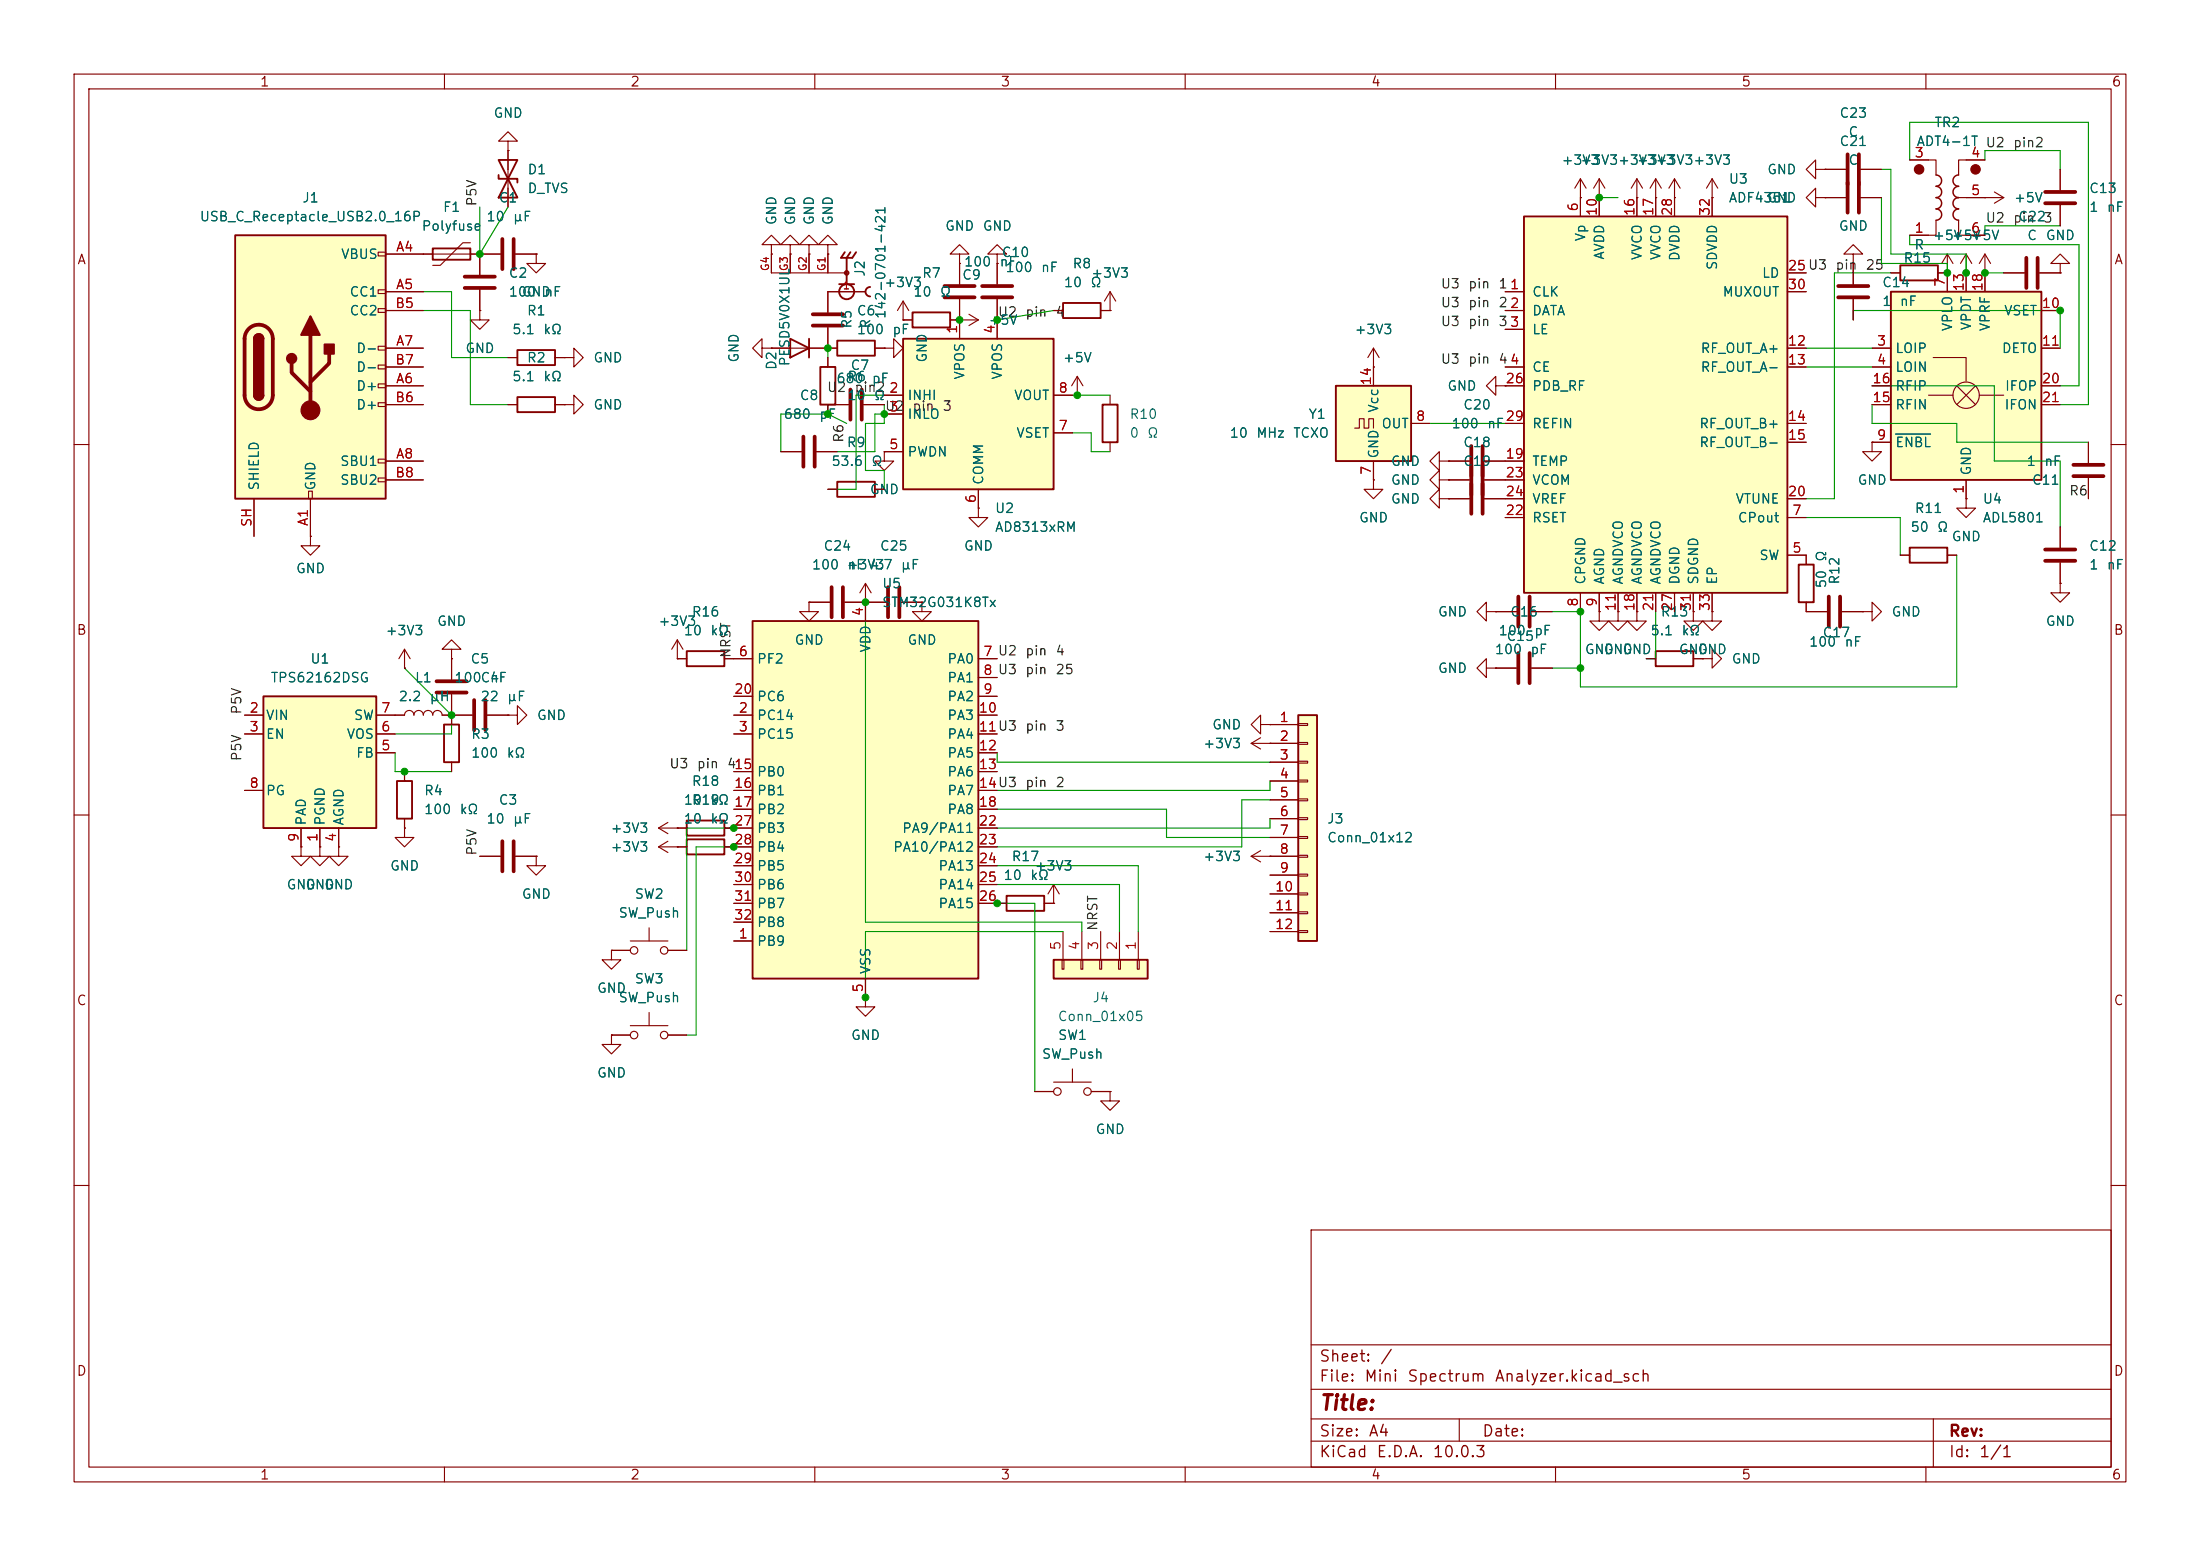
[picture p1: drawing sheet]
<svg xmlns="http://www.w3.org/2000/svg" width="297mm" height="210mm" viewBox="0 0 297 210" stroke-linecap="round" stroke-linejoin="round" font-family="sans-serif">
<g fill="none" stroke="#840000" stroke-width=".15">
<path d="M10 10h277v190h-277zM12 12h273v186h-273zM60 10v2M110 10v2M160 10v2M210 10v2M260 10v2M129.5 35.6v2.8M246.4 26.7h2.8M251.2 26.7h2.8M111.8 54.6h2.8M116.6 54.6h2.8"/>
<path d="M121.9 43.2h.1M121.9 40.6l-.7 1.3M121.9 40.6l.8 1.3M121.9 40.6v2.6M129.5 40.4v2.8M10 60h2M285 60h2M61 88.9v2.8M61 93.7v4.1M61 96.5h2.8M65.8 96.5h2.8M68.6 96.5h1.2v-1.2l1.3 1.2-1.3 1.3v-1.3"/>
<path d="M68.6 96.5h.1M91.4 88.9h.1M91.4 86.4l-.7 1.2M91.4 86.4l.8 1.2M91.4 86.4v2.5M10 110h2M54.6 111.8v1.2h1.3l-1.3 1.3-1.3-1.3h1.3M54.6 111.8h.1M54.6 104.1v1.3M54.6 110.5v1.3M61 102.9v1.2M64.8 115.6h2.8"/>
<path d="M69.6 115.6h2.8M72.4 115.6v1.2h1.3l-1.3 1.3-1.3-1.3h1.3M72.4 115.6h.1M88.9 114.3l1.3 .8M88.9 114.3h2.5M88.9 111.8l1.3 .7M88.9 111.8h3.8M90.2 113.5l-1.3 .8M90.2 111l-1.3 .8M91.4 114.3h.1M91.4 111.8h.1M97.8 111.8h1.3"/>
<path d="M285 110h2M82.5 128.3v1.2h1.3l-1.3 1.3-1.2-1.3h1.2M82.5 128.3h.1M82.5 139.7v1.3h1.3l-1.3 1.2-1.2-1.2h1.2M82.5 139.7h.1M82.5 128.3h2.6M82.5 139.7h2.6M85.1 127h5.1M85.1 138.4h5.1M87.6 125.2v1.8M87.6 136.7v1.7M90.2 128.3h2.5"/>
<path d="M90.2 139.7h2.5M10 160h2M177 166h108v32h-108zM285 160h2M60 198v2M110 198v2M160 198v2M177 194.5h108M177 191.5h108M177 187.5h108M177 181.5h108M197 191.5v3"/>
<path d="M210 198v2M260 198v2M261 191.5v6.5"/>
<circle cx="85.6" cy="139.7" r=".51"/>
<circle cx="85.6" cy="128.3" r=".51"/>
<circle cx="89.7" cy="139.7" r=".51"/>
<circle cx="89.7" cy="128.3" r=".51"/>
</g>
<path d="M127.5 38.6h4.1M249.4 24.6v4.1M251 24.6v4.1M114.8 52.6v4M116.3 52.6v4M127.5 40.1h4.1M58.9 91.9h4.1M58.9 93.5h4.1M64 94.5v4.1M65.5 94.5v4.1M67.8 113.5v4.1M69.3 113.5v4.1" fill="none" stroke="#840000" stroke-width=".51"/>
<path d="M59.9 97.8h2.1v5.1h-2.1zM53.6 105.4h2v5.1h-2zM92.7 110.7h5.1v2.1h-5.1z" fill="none" stroke="#840000" stroke-width=".25"/>
<path d="M101.6 83.8h30.5v48.3h-30.5z" fill="#ffffc2"/>
<path d="M101.6 83.8h30.5v48.3h-30.5z" fill="none" stroke="#840000" stroke-width=".25"/>
<g fill="none" stroke="#840000" stroke-width=".15">
<path d="M134.6 34.3h1.3l-1.3-1.3-1.3 1.3h1.3v1.3M134.6 35.6h.1M41.9 72.4v1.3h1.3l-1.3 1.2-1.3-1.2h1.3M41.9 72.4h.1M99.1 96.5h2.5M99.1 99.1h2.5M99.1 88.9h2.5M99.1 94h2.5M116.8 81.3v2.5M132.1 96.5h2.5M132.1 99.1h2.5M132.1 88.9h2.5"/>
<path d="M132.1 91.4h2.5M132.1 94h2.5M40.6 114.3v1.3h1.3l-1.3 1.2-1.2-1.2h1.2M40.6 114.3h.1M43.2 114.3v1.3h1.2l-1.2 1.2-1.3-1.2h1.3M43.2 114.3h.1M45.7 114.3v1.3h1.3l-1.3 1.2-1.3-1.2h1.3M45.7 114.3h.1M99.1 104.1h2.5M99.1 106.7h2.5M99.1 109.2h2.5M99.1 111.8h2.5"/>
<path d="M99.1 114.3h2.5M99.1 116.8h2.5M99.1 119.4h2.5M132.1 101.6h2.5M132.1 104.1h2.5M132.1 106.7h2.5M132.1 109.2h2.5M132.1 111.8h2.5M132.1 114.3h2.5M132.1 116.8h2.5M132.1 119.4h2.5M99.1 127h2.5"/>
<path d="M99.1 121.9h2.5M99.1 124.5h2.5M116.8 132.1v2.5M132.1 121.9h2.5"/>
</g>
<path d="M35.6 94h15.2v17.8h-15.2z" fill="#ffffc2"/>
<path d="M58.4 33.5h5.1v1.6h-5.1zM35.6 94h15.2v17.8h-15.2z" fill="none" stroke="#840000" stroke-width=".25"/>
<g fill="none" stroke="#840000" stroke-width=".15">
<path d="M57.1 34.3h7.7M63.5 32.8h-1l-3.1 3h-1M129.5 43.2h.1M129.5 43.2h2.6M130.8 42.4l1.3 .8M132.1 43.2l-1.3 .7M116.8 78.7l-.7 1.3M116.8 78.7l.8 1.3M116.8 78.7v2.6M33 96.5h2.6M33 99.1h2.6M50.8 96.5h3.8a.64 .64 0 0 1 .6-.6 .64 .64 0 0 1 .7 .6 .64 .64 0 0 1 .6-.6 .64 .64 0 0 1 .6 .6 .64 .64 0 0 1 .7-.6 .64 .64 0 0 1 .6 .6 .64 .64 0 0 1 .7-.6 .64 .64 0 0 1 .6 .6h1.3"/>
<path d="M50.8 99.1h2.5M54.6 90.2h.1M54.6 87.6l-.8 1.3M54.6 87.6l.8 1.3M54.6 87.6v2.6M61 87.6h1.2l-1.2-1.2-1.3 1.2h1.3v1.3M61 88.9h.1M116.8 81.3h.1M33 106.7h2.6M40.6 111.8v2.5M43.2 111.8v2.5M45.7 111.8v2.5"/>
<path d="M50.8 101.6h2.5"/>
</g>
<path d="M31.7 31.8h20.4v35.5h-20.4z" fill="#ffffc2"/>
<g fill="none" stroke="#840000" stroke-width=".15">
<path d="M51.1 34h1v.5h-1zM51.1 39.1h1v.5h-1zM52.1 34.3h5M52.1 39.4h5M64.8 34.3v2.8M64.8 39.1v2.8M104.1 34.3v2.5h10.2M106.7 33h1.2l-1.2-1.2-1.3 1.2h1.3v1.3M106.7 34.3h.1M106.7 34.3v2.5M109.2 33h1.3l-1.3-1.2-1.3 1.2h1.3v1.3M109.2 34.3h.1"/>
<path d="M109.2 34.3v2.5M111.8 33h1.2l-1.2-1.2-1.3 1.2h1.3v1.3M111.8 34.3h.1M111.8 34.3v2.5M116.8 39.4h-5v2.8M51.1 41.7h1v.5h-1zM51.1 46.7h1v.5h-1zM51.1 49.3h1v.5h-1zM51.1 51.8h1v.5h-1zM51.1 54.4h1v.5h-1zM52.1 52.1h5M52.1 47h5"/>
<path d="M52.1 41.9h5M52.1 54.6h5M52.1 49.5h5M104.1 47h8.9M111.8 44.2v2.8M111.8 48.3v1.2M111.8 54.6v1.3M118.1 47h1.3M121.9 43.2h1.3M128.3 43.2h1.2M34.3 67.3v5.1M41.7 66.3h.5v1h-.5z"/>
<path d="M41.9 67.3v5.1M51.1 62h1v.5h-1zM51.1 64.5h1v.5h-1zM52.1 62.2h5M52.1 64.8h5M105.4 61h2.8M110.2 61h2.8M109.2 81.3h2.8M114 81.3h5.6M121.7 81.3h2.8M170.2 97.8v-1.3l-1.3 1.3 1.3 1.3v-1.3h1.2M170.2 99.6l-1.3 .7"/>
<path d="M171.4 97.8h.1M168.9 100.3l1.3 .8M168.9 100.3h2.5M168.9 115.6l1.3 .7M168.9 115.6h2.5M170.2 114.8l-1.3 .8M171.4 100.3h.1M171.4 115.6h.1"/>
</g>
<g fill="none" stroke="#840000" stroke-width=".25">
<path d="M31.7 31.8h20.4v35.5h-20.4zM113.3 38.4h2M114 34l-.5 .8h1.6l.5-.8M114.8 34l-.5 .8v3.6M117.5 38.7a.64 .64 0 0 0-.7 .7 .64 .64 0 0 0 .7 .6M34.3 45.7a.64 .64 0 0 1 .6-.6 .64 .64 0 0 1 .7 .6M34.3 53.3a.64 .64 0 0 0 .6 .7 .64 .64 0 0 0 .7-.7M106.7 45.7l2.5 1.3-2.5 1.3zM109.2 45.7v2.6M110.7 49.5h2.1v5.1h-2.1zM113 46h5.1v2h-5.1zM123.2 42.2h5.1v2h-5.1z"/>
<circle cx="114.3" cy="39.4" r="1.02"/>
<circle cx="114.3" cy="36.8" r=".25"/>
</g>
<g fill="none" stroke="#840000" stroke-width=".51">
<path d="M62.7 37.3h4.1M62.7 38.9h4.1M33.6 44.4a1.9 1.9 0 0 1 2-.4 1.9 1.9 0 0 1 1.2 1.7v7.6a1.91 1.91 0 0 1-1.9 1.9 1.91 1.91 0 0 1-1.9-1.9v-7.6a1.9 1.9 0 0 1 .6-1.3zM39.4 49v1.3l2.5 2.5M41.9 45.2v10.2M44.4 47.8v1.2l-2.5 2.6M108.5 58.9v4.1M109.7 43.9h4.1M109.7 42.4h4.1M110 58.9v4.1M112.3 79.2v4.1M113.8 79.2v4.1"/>
<path d="M119.9 79.2v4.1M121.4 79.2v4.1"/>
</g>
<g fill="#840000" stroke="#840000" stroke-width=".25">
<path d="M34.3 45.7h1.3v7.6h-1.3z"/>
<path d="M34.5 45.3a.64 .64 0 0 1 .7-.2 .64 .64 0 0 1 .4 .6h-1.3z"/>
<path d="M34.3 53.3h1.3a.64 .64 0 0 1-.7 .7 .64 .64 0 0 1-.6-.7z"/>
<path d="M41.9 42.7l1.3 2.5h-2.6z"/>
<path d="M43.8 46.5h1.3v1.3h-1.3z"/>
<circle cx="39.4" cy="48.4" r=".63"/>
</g>
<circle cx="41.9" cy="55.4" r="1.27" fill="#840000" stroke="#840000" stroke-width=".15"/>
<path d="M175.3 96.5h2.5v30.5h-2.5z" fill="#ffffc2"/>
<path d="M175.3 96.5h2.5v30.5h-2.5z" fill="none" stroke="#840000" stroke-width=".25"/>
<g fill="none" stroke="#840000" stroke-width=".15">
<path d="M129.5 34.3h1.3l-1.3-1.3-1.2 1.3h1.2v1.3M129.5 35.6h.1M109.2 81.3v1.3h1.3l-1.3 1.2-1.3-1.2h1.3M109.2 81.3h.1M171.4 97.8h3.9M175.3 97.7h1.2v.2h-1.2zM171.4 100.3h3.9M171.4 102.9h3.9M171.4 105.4h3.9M171.4 108h3.9M171.4 110.5h3.9M171.4 113h3.9"/>
<path d="M171.4 115.6h3.9M171.4 118.1h3.9M175.3 100.2h1.2v.3h-1.2zM175.3 102.7h1.2v.3h-1.2zM175.3 105.3h1.2v.2h-1.2zM175.3 107.8h1.2v.3h-1.2zM175.3 110.4h1.2v.2h-1.2zM175.3 112.9h1.2v.3h-1.2zM175.3 115.4h1.2v.3h-1.2zM175.3 118h1.2v.2h-1.2zM171.4 120.7h3.9M171.4 123.2h3.9"/>
<path d="M171.4 125.7h3.9M175.3 120.5h1.2v.3h-1.2zM175.3 123.1h1.2v.2h-1.2zM175.3 125.6h1.2v.3h-1.2zM139.7 147.3h2.5M142.2 146.1h5.1M144.8 144.3v1.8M147.3 147.3h2.6"/>
<circle cx="142.7" cy="147.3" r=".51"/>
<circle cx="146.8" cy="147.3" r=".51"/>
</g>
<path d="M142.2 129.5h12.7v2.6h-12.7z" fill="#ffffc2"/>
<path d="M113 65h5.1v2.1h-5.1zM142.2 129.5h12.7v2.6h-12.7z" fill="none" stroke="#840000" stroke-width=".25"/>
<g fill="none" stroke="#840000" stroke-width=".15">
<path d="M111.8 66h1.2M118.1 66h1.3M119.4 61v1.2h1.2l-1.2 1.3-1.3-1.3h1.3M119.4 61h.1M142.2 119.4l-.7 1.3M142.2 119.4l.8 1.3M142.2 119.4v2.5M116.8 134.6v1.3h1.3l-1.3 1.3-1.2-1.3h1.2M116.8 134.6h.1M142.2 121.9h.1M143.4 129.5h.2v1.3h-.2zM143.5 125.7v3.8"/>
<path d="M145.9 129.5h.3v1.3h-.3zM146 125.7v3.8M148.5 129.5h.2v1.3h-.2zM148.6 125.7v3.8M151 129.5h.3v1.3h-.3zM151.1 125.7v3.8M153.5 129.5h.3v1.3h-.3zM153.7 125.7v3.8M149.9 147.3v1.3h1.2l-1.2 1.3-1.3-1.3h1.3M149.9 147.3h.1"/>
</g>
<path d="M255.3 39.4h20.3v25.4h-20.3z" fill="#ffffc2"/>
<path d="M67.3 21.6h2.5l-2.5 5.1h2.5zM67.3 23.6v.5h2.5v.5M255.3 39.4h20.3v25.4h-20.3zM69.8 47.2h5.1v2.1h-5.1zM69.8 53.6h5.1v2h-5.1zM148.8 54.6h2.1v5.1h-2.1zM92.7 87.9h5.1v2h-5.1zM92.7 113.3h5.1v2h-5.1zM135.9 120.9h5.1v2h-5.1z" fill="none" stroke="#840000" stroke-width=".25"/>
<g fill="none" stroke="#840000" stroke-width=".15">
<path d="M64.8 34.3h2.8M68.6 20.3v7.6M69.6 34.3h2.8M72.4 34.3v1.3h1.3l-1.3 1.2-1.3-1.2h1.3M72.4 34.3h.1M104.1 33h1.3l-1.3-1.2-1.2 1.2h1.2v1.3M104.1 34.3h.1M262.9 36.8h.1M262.9 34.3v5.1M262.9 34.3l-.8 1.3M262.9 34.3l.8 1.3M265.4 36.8v2.6"/>
<path d="M268 36.8v2.6M64.8 41.9v1.3h1.2l-1.2 1.3-1.3-1.3h1.3M64.8 41.9h.1M68.6 54.6h1.2M68.6 48.3h1.2M74.9 54.6h1.3M74.9 48.3h1.3M76.2 54.6h1.3v-1.3l1.2 1.3-1.2 1.3v-1.3M76.2 54.6h.1M76.2 48.3h1.3v-1.3l1.2 1.3-1.2 1.2v-1.2M76.2 48.3h.1M102.9 47v-1.3l-1.3 1.3 1.3 1.3v-1.3h1.2"/>
<path d="M104.1 47h.1M149.9 53.3v1.3M149.9 59.7v1.3M185.4 49.5h.1M185.4 47l-.7 1.3M185.4 47l.8 1.3M185.4 47v2.5M252.7 47h2.6M252.7 49.5h2.6M252.7 59.7h2.6M252.7 54.6h2.6M252.7 52.1h2.6"/>
<path d="M260.3 53.3h3.4M261 48.3h4.4v3.1M264.2 52.1l2.5 2.5M266.7 52.1l-2.5 2.5M267.2 53.3h3.3M275.6 47h2.5M275.6 41.9h2.5M275.6 54.6h2.5M275.6 52.1h2.5M265.4 64.8v2.5M91.4 88.9h1.3M97.8 88.9h1.3"/>
<path d="M91.4 114.3h1.3M97.8 114.3h1.3M134.6 121.9h1.3M141 121.9h1.2"/>
<circle cx="265.4" cy="53.3" r="1.78"/>
</g>
<path d="M255.9 58.6h4.7" fill="none" stroke="#006464" stroke-width=".15"/>
<path d="M67.8 32.3v4M69.3 32.3v4" fill="none" stroke="#840000" stroke-width=".51"/>
<path d="M180.3 52.1h10.2v10.1h-10.2z" fill="#ffffc2"/>
<path d="M180.3 52.1h10.2v10.1h-10.2z" fill="none" stroke="#840000" stroke-width=".25"/>
<path d="M68.6 19.1h1.2l-1.2-1.3-1.3 1.3h1.3v1.2M68.6 20.3h.1M182.9 57.8h.6v-1.3h.6v1.3h.7v-1.3h.6v1.3M185.4 49.5v2.6M190.5 57.2h2.5M185.4 62.2v2.6" fill="none" stroke="#840000" stroke-width=".15"/>
<path d="M121.9 45.7h20.3v20.3h-20.3z" fill="#ffffc2"/>
<path d="M256.5 35.8h5.1v2h-5.1zM121.9 45.7h20.3v20.3h-20.3zM242.8 76.2h2.1v5.1h-2.1zM257.8 73.9h5.1v2h-5.1zM223.5 87.9h5.1v2h-5.1z" fill="none" stroke="#840000" stroke-width=".25"/>
<g fill="none" stroke="#840000" stroke-width=".15">
<path d="M246.4 22.9h2.8M250.2 34.3h1.3l-1.3-1.3-1.3 1.3h1.3v1.3M250.2 35.6h.1M250.2 35.6v2.8M251.2 22.9h2.8M255.3 36.8h1.2M257.8 21.6h3.6v2M261.4 29.7v2.1h-3.6M261.6 36.8h1.3M264.2 26.7h6.3M264.4 29.7v2.1h3.6M265.4 36.8h.1"/>
<path d="M265.4 34.3l-.7 1.3M265.4 34.3l.8 1.3M265.4 34.3v2.5M268 36.8h.1M268 26.7h.1M268 21.6h-3.6v2M268 34.3l-.8 1.3M268 34.3l.7 1.3M268 34.3v2.5M269.2 25.9l1.3 .8M270.5 26.7l-1.3 .7M270.5 36.8h2.8"/>
<path d="M275.3 36.8h2.8M278.1 35.6h1.3l-1.3-1.3-1.2 1.3h1.2v1.2M278.1 36.8h.1M278.1 22.9v2.8M278.1 27.7v2.8M119.4 53.3h2.5M119.4 55.9h2.5M129.5 43.2v2.5M134.6 43.2v2.5M142.2 53.3h2.6M142.2 58.4h2.6M250.2 40.4v2.8"/>
<path d="M252.7 59.7v1.3h1.3l-1.3 1.2-1.2-1.2h1.2M252.7 59.7h.1M281.9 59.7v2.8M119.4 61h2.5M132.1 66v2.6M185.4 64.8v1.2h1.3l-1.3 1.3-1.3-1.3h1.3M185.4 64.8h.1M243.8 74.9v1.3M256.5 74.9h1.3M262.9 74.9h1.3M265.4 67.3v1.3h1.3l-1.3 1.3-1.2-1.3h1.2M265.4 67.3h.1"/>
<path d="M278.1 78.7v1.3h1.3l-1.3 1.3-1.2-1.3h1.2M278.1 78.7h.1M278.1 71.1v2.8M278.1 75.9v2.8M281.9 64.5v2.8M200.7 82.6v-1.3l-1.3 1.3 1.3 1.2v-1.2h1.2M200.7 90.2v-1.3l-1.3 1.3 1.3 1.2v-1.2h1.2M201.9 82.6h.1M201.9 90.2h.1M201.9 90.2h2.8M201.9 82.6h2.8M206.8 90.2h2.7"/>
<path d="M206.8 82.6h2.7M215.9 82.6v1.2h1.3l-1.3 1.3-1.3-1.3h1.3M215.9 82.6h.1M218.4 82.6v1.2h1.3l-1.3 1.3-1.2-1.3h1.2M218.4 82.6h.1M221 82.6v1.2h1.2l-1.2 1.3-1.3-1.3h1.3M221 82.6h.1M222.2 88.9h1.3M228.6 82.6v1.2h1.3l-1.3 1.3-1.3-1.3h1.3M228.6 82.6h.1M228.6 88.9h1.3M229.9 88.9h1.2v-1.3l1.3 1.3-1.3 1.3v-1.3"/>
<path d="M229.9 88.9h.1M231.1 82.6v1.2h1.3l-1.3 1.3-1.2-1.3h1.2M231.1 82.6h.1M243.8 81.3v1.3h2.8M248.7 82.6h2.8M251.5 82.6h1.2v-1.3l1.3 1.3-1.3 1.2v-1.2M251.5 82.6h.1"/>
</g>
<g fill="none" stroke="#840000" stroke-width=".51">
<path d="M248.2 38.6h4M249.4 20.8v4.1M251 20.8v4.1M273.6 34.8v4.1M275.1 34.8v4.1M276.1 25.9h4.1M276.1 27.4h4.1M248.2 40.1h4M276.1 74.2h4.1M276.1 75.7h4.1M279.9 64.3h4.1M279.9 62.7h4.1"/>
<path d="M205 80.5v4.1M205 88.1v4.1M206.5 80.5v4.1M206.5 88.1v4.1M246.9 80.5v4.1M248.4 80.5v4.1"/>
</g>
<g fill="#840000" stroke="#840000" stroke-width=".15">
<circle cx="259.1" cy="22.9" r=".63"/>
<circle cx="266.7" cy="22.9" r=".63"/>
</g>
<path d="M261.4 23.6a.76 .76 0 0 1 .7 .8 .76 .76 0 0 1-.7 .7 .77 .77 0 0 1 .7 .8 .77 .77 0 0 1-.7 .8 .76 .76 0 0 1 .7 .7 .76 .76 0 0 1-.7 .8 .77 .77 0 0 1 .7 .8 .77 .77 0 0 1-.7 .7M264.4 23.6a.77 .77 0 0 0-.7 .8 .77 .77 0 0 0 .7 .7 .76 .76 0 0 0-.7 .8 .76 .76 0 0 0 .7 .8 .76 .76 0 0 0-.7 .7 .76 .76 0 0 0 .7 .8M264.4 28.2a.76 .76 0 0 0-.7 .8 .76 .76 0 0 0 .7 .7" fill="none" stroke="#840000" stroke-width=".2"/>
<path d="M205.7 29.2h35.6v50.8h-35.6z" fill="#ffffc2"/>
<path d="M205.7 29.2h35.6v50.8h-35.6zM143.5 40.9h5.1v2h-5.1z" fill="none" stroke="#840000" stroke-width=".25"/>
<g fill="none" stroke="#840000" stroke-width=".15">
<path d="M52.1 39.4h5M52.1 34.3h6.3M63.5 34.3h4.1M64.8 34.3v2.8M64.8 39.1v2.8M68.6 20.3h.1M68.6 20.3v2.6M68.6 25.4v2.5M69.6 34.3h2.8M72.4 34.3h.1M104.1 34.3h.1M104.1 34.3v2.5"/>
<path d="M106.7 34.3h.1M106.7 34.3v2.5M109.2 34.3h.1M109.2 34.3v2.5M111.8 34.3h.1M111.8 34.3v2.5M116.8 39.4h-5v2.8M129.5 35.6h.1M129.5 35.6v2.8M134.6 35.6h.1M134.6 35.6v2.8M149.9 39.4l-.8 1.2"/>
<path d="M149.9 39.4l.7 1.2M149.9 39.4v2.5M203.2 39.4h2.5M213.4 26.7h.1M213.4 24.1v5.1M213.4 24.1l-.8 1.3M213.4 24.1l.7 1.3M215.9 26.7h.1M215.9 24.1v5.1M215.9 24.1l-.8 1.3M215.9 24.1l.8 1.3M221 26.7h.1"/>
<path d="M221 24.1v5.1M221 24.1l-.8 1.3M221 24.1l.7 1.3M223.5 26.7h.1M223.5 24.1v5.1M223.5 24.1l-.7 1.3M223.5 24.1l.8 1.3M226.1 26.7h.1M226.1 24.1v5.1M226.1 24.1l-.8 1.3M226.1 24.1l.7 1.3M231.1 26.7h.1"/>
<path d="M231.1 24.1v5.1M231.1 24.1l-.7 1.3M231.1 24.1l.8 1.3M241.3 39.4h2.5M241.3 36.8h2.5M245.1 22.9v-1.3l-1.3 1.3 1.3 1.2v-1.2h1.3M245.1 26.7v-1.3l-1.3 1.3 1.3 1.2v-1.2h1.3M246.4 22.9h.1M246.4 26.7h.1M246.4 26.7h2.8M246.4 22.9h2.8M250.2 35.6h.1"/>
<path d="M250.2 35.6v2.8M251.2 26.7h2.8M251.2 22.9h2.8M255.3 36.8h1.2M257.8 31.8h2.5M257.8 21.6h2.5M261.6 36.8h1.3M262.9 36.8h.1M262.9 36.8v2.6M265.4 36.8h.1M265.4 36.8v2.6M265.4 31.8h2.6"/>
<path d="M265.4 21.6h2.6M265.4 26.7h2.6M268 36.8h.1M268 26.7h.1M268 36.8v2.6M270.5 36.8h2.8M275.3 36.8h2.8M278.1 36.8h.1M278.1 22.9v2.8M278.1 27.7v2.8M52.1 41.9h5M52.1 49.5h5"/>
<path d="M52.1 47h5M52.1 52.1h5M52.1 54.6h5M64.8 41.9h.1M68.6 54.6h1.2M68.6 48.3h1.2M74.9 54.6h1.3M74.9 48.3h1.3M76.2 54.6h.1M76.2 48.3h.1M104.1 47h.1M104.1 47h2.6"/>
<path d="M109.2 47h3.8M111.8 44.2v2.8M111.8 48.3v1.2M114.6 54.6h-2.8v1.3M116.6 54.6h2.8M118.1 47h1.3M119.4 47h1.2v-1.3l1.3 1.3-1.3 1.3v-1.3M119.4 47h.1M119.4 53.3h2.5M119.4 55.9h2.5M121.9 43.2h.1M121.9 43.2h1.3"/>
<path d="M128.3 43.2h1.2M129.5 43.2h.1M129.5 40.4v5.3M134.6 40.4v5.3M142.2 41.9h1.3M142.2 53.3h2.6M142.2 58.4h2.6M145.4 53.3h.1M145.4 50.8l-.7 1.3M145.4 50.8l.8 1.3M145.4 50.8v2.5M148.6 41.9h1.3"/>
<path d="M149.9 41.9h.1M185.4 49.5h.1M185.4 49.5v2.6M190.5 57.2h2.5M201.9 52.1v-1.3l-1.2 1.3 1.2 1.2v-1.2h1.3M203.2 52.1h.1M203.2 41.9h2.5M203.2 44.5h2.5M203.2 49.5h2.5M203.2 57.2h2.5M203.2 52.1h2.5M241.3 49.5h2.5"/>
<path d="M241.3 47h2.5M241.3 57.2h2.5M241.3 59.7h2.5M250.2 40.4v2.8M252.7 59.7h.1M252.7 49.5h2.6M252.7 47h2.6M252.7 59.7h2.6M252.7 52.1h2.6M252.7 54.6h2.6M275.6 41.9h2.5M275.6 47h2.5"/>
<path d="M275.6 52.1h2.5M275.6 54.6h2.5M281.9 59.7v2.8M34.3 67.3v5.1M41.9 72.4h.1M41.9 67.3v5.1M52.1 62.2h5M52.1 64.8h5M105.4 61h2.8M110.2 61h2.8M111.8 66h1.2M118.1 66h1.3"/>
<path d="M119.4 61h.1M119.4 61h2.5M132.1 68.6v1.3h1.2l-1.2 1.2-1.3-1.2h1.3M132.1 68.6h.1M132.1 66v2.6M185.4 64.8h.1M185.4 62.2v2.6M194.3 67.3v-1.3l-1.3 1.3 1.3 1.3v-1.3h1.3M194.3 62.2v-1.2l-1.3 1.2 1.3 1.3v-1.3h1.3M194.3 64.8v-1.3l-1.3 1.3 1.3 1.2v-1.2h1.3M195.6 67.3h.1M195.6 62.2h.1"/>
<path d="M195.6 64.8h.1M195.6 62.2h2.8M195.6 67.3h2.8M195.6 64.8h2.8M200.4 62.2h5.3M200.4 67.3h5.3M200.4 64.8h5.3M203.2 69.9h2.5M241.3 74.9h2.5v1.3M241.3 69.9h2.5M241.3 67.3h2.5M256.5 74.9h1.3"/>
<path d="M262.9 74.9h1.3M265.4 67.3h.1M265.4 64.8v2.5M278.1 78.7h.1M278.1 71.1v2.8M278.1 75.9v2.8M281.9 64.5v2.8M33 96.5h2.6M33 99.1h2.6M50.8 96.5h3.8M50.8 99.1h2.5M54.6 90.2h.1"/>
<path d="M59.7 96.5h4.1M61 88.9h.1M61 88.9v2.8M61 93.7v4.1M65.8 96.5h2.8M68.6 96.5h.1M91.4 88.9h.1M91.4 88.9h1.3M97.8 88.9h3.8M99.1 96.5h2.5M99.1 99.1h2.5M99.1 94h2.5"/>
<path d="M109.2 81.3h.1M109.2 81.3h2.8M114 81.3h5.6M116.8 81.3h.1M116.8 81.3v2.5M121.7 81.3h2.8M124.5 81.3v1.3h1.2l-1.2 1.2-1.3-1.2h1.3M124.5 81.3h.1M132.1 96.5h2.5M132.1 99.1h2.5M132.1 88.9h2.5M132.1 91.4h2.5"/>
<path d="M132.1 94h2.5M171.4 97.8h.1M171.4 97.8h3.9M201.9 82.6h.1M201.9 90.2h.1M201.9 90.2h2.8M201.9 82.6h2.8M206.8 90.2h2.7M206.8 82.6h2.7M213.4 80v2.6M215.9 82.6h.1M215.9 80v2.6"/>
<path d="M218.4 82.6h.1M218.4 80v2.6M221 82.6h.1M221 80v2.6M222.2 88.9h1.3M223.5 80v2.6M226.1 80v2.6M228.6 82.6h.1M228.6 80v2.6M228.6 88.9h1.3M229.9 88.9h.1M231.1 82.6h.1"/>
<path d="M231.1 80v2.6M243.8 81.3v1.3h2.8M248.7 82.6h2.8M251.5 82.6h.1M33 106.7h2.6M40.6 114.3h.1M40.6 111.8v2.5M43.2 114.3h.1M43.2 111.8v2.5M45.7 114.3h.1M45.7 111.8v2.5M50.8 101.6h2.5"/>
<path d="M54.6 111.8h.1M54.6 104.1v1.3M54.6 110.5v1.3M61 102.9v1.2M64.8 115.6h2.8M69.6 115.6h2.8M72.4 115.6h.1M91.4 114.3h.1M91.4 111.8h.1M91.4 114.3h1.3M91.4 111.8h1.3M97.8 114.3h3.8"/>
<path d="M97.8 111.8h3.8M99.1 106.7h2.5M99.1 104.1h2.5M99.1 109.2h2.5M99.1 116.8h2.5M99.1 119.4h2.5M132.1 101.6h2.5M132.1 106.7h2.5M132.1 114.3h2.5M132.1 111.8h2.5M132.1 104.1h2.5M132.1 109.2h2.5"/>
<path d="M132.1 116.8h2.5M132.1 119.4h2.5M171.4 100.3h.1M171.4 115.6h.1M171.4 115.6h3.9M171.4 100.3h3.9M171.4 102.9h3.9M171.4 105.4h3.9M171.4 108h3.9M171.4 110.5h3.9M171.4 113h3.9M171.4 118.1h3.9"/>
<path d="M82.5 128.3h.1M82.5 139.7h.1M82.5 128.3h2.6M82.5 139.7h2.6M90.2 128.3h2.5M90.2 139.7h2.5M99.1 127h2.5M99.1 121.9h2.5M99.1 124.5h2.5M116.8 134.6h.1M116.8 132.1v2.5M132.1 121.9h3.8"/>
<path d="M141 121.9h1.2M142.2 121.9h.1M171.4 120.7h3.9M171.4 123.2h3.9M171.4 125.7h3.9M139.7 147.3h2.5M147.3 147.3h2.6M149.9 147.3h.1"/>
</g>
<path d="M132.6 38.6h4.1M132.6 40.1h4.1M198.6 60.2v9.1M200.2 60.2v9.1" fill="none" stroke="#840000" stroke-width=".51"/>
<g fill="none" stroke="#009600" stroke-width=".15">
<path d="M57.1 39.4h3.9v8.9h7.6M64.8 27.9v6.4l3.8-6.4M215.9 26.7h2.5M254 22.9h1.3v11.4h10.1v2.5M254 26.7v8.9h8.9v1.2M255.3 36.8h-7.7v30.5h-3.8M257.8 21.6v-5.1h24.1v38.1h-3.8M257.8 31.8v1.2h22.9v19.1h-2.6M268 21.6v-1.3h10.1v2.6M268 36.8h2.5M278.1 30.5h-10.1v1.3M57.1 41.9h6.4v12.7h5.1"/>
<path d="M111.8 47v1.3M111.8 54.6v1.3M111.8 55.9h-6.4v5.1M111.8 55.9l2.5 1.3M119.4 53.3h-3.8v12.7h-3.8M119.4 55.9h-1.3v5.1h-5.1M119.4 54.6v2.6h-2.6v6.3h2.6v2.5M142.2 41.9l-7.6 1.3M144.8 53.3h5.1M144.8 58.4h2.5v2.6h2.6M193 57.2h10.2M243.8 47h8.9"/>
<path d="M243.8 49.5h8.9M250.2 43.2v-1.3h27.9v5.1M252.7 52.1h16.5v10.1h8.9v8.9M252.7 54.6v2.6h11.5v2.5h17.7M243.8 69.9h12.7v5M264.2 74.9v17.8h-50.8v-10.1h-3.9M54.6 90.2l6.4 6.3v2.6h-7.7M116.8 81.3v43.2h29.2v1.2M209.5 90.2h3.9M223.5 82.6v6.3h-1.3M53.3 101.6v2.5h7.7M99.1 111.8h-6.4v16.5"/>
<path d="M99.1 114.3h-5.1v25.4h-1.3M134.6 109.2h22.9v3.8h13.9M134.6 101.6v1.3h36.8M134.6 116.8h19.1v8.9M134.6 119.4h16.5v6.3M171.4 105.4v1.3h-36.8M171.4 110.5v1.3h-36.8M171.4 108h-3.8v6.3h-33M134.6 121.9h5.1v25.4M143.5 125.7h-26.7v8.9"/>
</g>
<path d="M255.9 58.6h4.7" fill="none" stroke="#006464" stroke-width=".15"/>
<g fill="#009600" stroke="#009600" stroke-width=".14">
<circle cx="54.6" cy="104.1" r=".46"/>
<circle cx="61" cy="96.5" r=".46"/>
<circle cx="111.8" cy="47" r=".46"/>
<circle cx="111.8" cy="55.9" r=".46"/>
<circle cx="119.4" cy="55.9" r=".46"/>
<circle cx="64.8" cy="34.3" r=".46"/>
<circle cx="116.8" cy="81.3" r=".46"/>
<circle cx="116.8" cy="134.6" r=".46"/>
<circle cx="134.6" cy="121.9" r=".46"/>
<circle cx="99.1" cy="111.8" r=".46"/>
<circle cx="99.1" cy="114.3" r=".46"/>
<circle cx="262.9" cy="36.8" r=".46"/>
<circle cx="268" cy="36.8" r=".46"/>
<circle cx="265.4" cy="36.8" r=".46"/>
<circle cx="278.1" cy="41.9" r=".46"/>
<circle cx="213.4" cy="90.2" r=".46"/>
<circle cx="213.4" cy="82.6" r=".46"/>
<circle cx="215.9" cy="26.7" r=".46"/>
<circle cx="129.5" cy="43.2" r=".46"/>
<circle cx="134.6" cy="43.2" r=".46"/>
<circle cx="145.4" cy="53.3" r=".46"/>
</g>
<text font-size="2" fill="#840000" x="178" y="190.8">Title:</text>
<g font-size="1.5" fill="#840000">
<text x="178" y="184.2">Sheet:</text>
<text x="186.2" y="184.2">/</text>
<text x="178" y="186.9">File:</text>
<text x="184.1" y="186.9">Mini</text>
<text x="189.9" y="186.9">Spectrum</text>
<text x="201.7" y="186.9">Analyzer.kicad_sch</text>
<text x="178" y="197.1">KiCad</text>
<text x="178" y="194.3">Size:</text>
<text x="184.7" y="194.3">A4</text>
<text x="185.7" y="197.1">E.D.A.</text>
<text x="193.3" y="197.1">10.0.3</text>
<text x="200" y="194.3">Date:</text>
<text x="263" y="194.3">Rev:</text>
<text x="263" y="197.1">Id:</text>
<text x="267.1" y="197.1">1/1</text>
</g>
<g font-size="1.3" fill="#840000">
<text x="35" y="12">1</text>
<text x="85" y="12">2</text>
<text x="135" y="12">3</text>
<text x="185" y="12">4</text>
<text x="235" y="12">5</text>
<text x="285" y="12">6</text>
<text x="10.3" y="36">A</text>
<text x="285.3" y="36">A</text>
<text x="10.3" y="86">B</text>
<text x="285.3" y="86">B</text>
<text x="10.3" y="136">C</text>
<text x="285.3" y="136">C</text>
<text x="10.3" y="186">D</text>
<text x="285.3" y="186">D</text>
<text x="35" y="200">1</text>
<text x="85" y="200">2</text>
<text x="135" y="200">3</text>
<text x="185" y="200">4</text>
<text x="235" y="200">5</text>
<text x="285" y="200">6</text>
</g>
<g font-size="1.3" fill="#006464">
<text x="66.5" y="16.2">GND</text>
<text x="248.2" y="16.2">C23</text>
<text x="261.1" y="17.5">TR2</text>
<text x="71.1" y="23.8">D1</text>
<text x="210.7" y="22.6">+3V3</text>
<text x="218.3" y="22.6">+3V3</text>
<text x="228.5" y="22.6">+3V3</text>
<text x="238.5" y="23.8">GND</text>
<text x="248.2" y="20">C21</text>
<text x="249.5" y="22.6">C</text>
<text x="249.5" y="18.8">C</text>
<text x="258.6" y="20">ADT4-1T U2</text>
<text x="258.6" y="20">ADT4-1T</text>
<text x="40.7" y="27.6">J1</text>
<text x="59.7" y="28.9">F1</text>
<text x="67.2" y="27.6">C1</text>
<text x="71.1" y="26.4">D_TVS</text>
<text x="233.3" y="25.1">U3</text>
<text x="233.3" y="27.6">ADF4351</text>
<text x="238.5" y="27.6">GND</text>
<text x="271.8" y="27.6">+5V</text>
<text x="281.9" y="28.9">1</text>
<text x="281.9" y="26.4">C13</text>
<text x="284.3" y="28.9">nF</text>
<text x="26.9" y="30.2">USB_C_Receptacle_USB2.0_16P</text>
<text x="46" y="35.3">VBUS</text>
<text x="56.8" y="31.5">Polyfuse</text>
<text x="65.6" y="30.2">10</text>
<text x="69.2" y="30.2">µF</text>
<text x="105.1" y="30.5" transform="rotate(-90 105.1 30.5)">GND</text>
<text x="107.7" y="30.5" transform="rotate(-90 107.7 30.5)">GND</text>
<text x="110.2" y="30.5" transform="rotate(-90 110.2 30.5)">GND</text>
<text x="112.7" y="30.5" transform="rotate(-90 112.7 30.5)">GND</text>
<text x="127.5" y="31.5">GND</text>
<text x="132.6" y="31.5">GND</text>
<text x="135.1" y="35">C10</text>
<text x="214.3" y="32.7" transform="rotate(-90 214.3 32.7)">Vp</text>
<text x="216.9" y="35.1" transform="rotate(-90 216.9 35.1)">AVDD</text>
<text x="222" y="35.2" transform="rotate(-90 222 35.2)">VVCO</text>
<text x="224.5" y="35.2" transform="rotate(-90 224.5 35.2)">VVCO</text>
<text x="227" y="35.3" transform="rotate(-90 227 35.3)">DVDD</text>
<text x="248.2" y="31.5">GND</text>
<text x="256.9" y="35.8">R15</text>
<text x="258.3" y="34">R</text>
<text x="260.9" y="32.7">+5V</text>
<text x="263.4" y="32.7">+5V</text>
<text x="265.9" y="32.7">+5V</text>
<text x="272.4" y="30.2">C223</text>
<text x="272.4" y="30.2">C22</text>
<text x="273.6" y="32.7">C</text>
<text x="276.1" y="32.7">GND</text>
<text x="47.1" y="40.3">CC1</text>
<text x="68.6" y="37.8">C2</text>
<text x="68.6" y="40.3">100</text>
<text x="70.4" y="40.3">GND</text>
<text x="73.4" y="40.3">nF</text>
<text x="117" y="37.4" transform="rotate(-90 117 37.4)">J2</text>
<text x="119.3" y="39.1">+3V3</text>
<text x="123.2" y="40.3">10</text>
<text x="124.4" y="37.8">R7</text>
<text x="126.8" y="40.3">Ω</text>
<text x="129.8" y="38.1">C9</text>
<text x="130.1" y="36.3">100</text>
<text x="134.9" y="36.3">nF</text>
<text x="135.6" y="37">100</text>
<text x="140.4" y="37">nF</text>
<text x="143.5" y="39.1">10</text>
<text x="144.7" y="36.5">R8</text>
<text x="147.1" y="39.1">Ω</text>
<text x="147.2" y="37.8">+3V3</text>
<text x="206.8" y="40.3">CLK</text>
<text x="232.1" y="36.5" transform="rotate(-90 232.1 36.5)">SDVDD</text>
<text x="232.5" y="40.3">MUXOUT</text>
<text x="237.8" y="37.8">LD</text>
<text x="254" y="41.6">1</text>
<text x="254" y="39.1">C14</text>
<text x="256.4" y="41.6">nF</text>
<text x="47.1" y="42.9">CC2</text>
<text x="48" y="48">D-</text>
<text x="62.7" y="48">GND</text>
<text x="69.1" y="45.4">5.1</text>
<text x="71" y="42.9">R1</text>
<text x="73.2" y="45.4">kΩ</text>
<text x="115.3" y="44.4" transform="rotate(-90 115.3 44.4)">R5</text>
<text x="115.6" y="42.9">C6</text>
<text x="115.6" y="45.4">100</text>
<text x="117.8" y="44.4" transform="rotate(-90 117.8 44.4)">R</text>
<text x="119.8" y="43.1" transform="rotate(-90 119.8 43.1)">142-0701-421</text>
<text x="120.4" y="45.4">pF</text>
<text x="133.4" y="44.2">+5V</text>
<text x="182.8" y="45.4">+3V3</text>
<text x="206.8" y="42.9">DATA</text>
<text x="206.8" y="45.4">LE</text>
<text x="229.5" y="48">RF_OUT_A+</text>
<text x="255.8" y="48">LOIP</text>
<text x="263.9" y="44.8" transform="rotate(-90 263.9 44.8)">VPLO</text>
<text x="266.4" y="44.7" transform="rotate(-90 266.4 44.7)">VPDT</text>
<text x="268.9" y="44.8" transform="rotate(-90 268.9 44.8)">VPRF</text>
<text x="270.2" y="48">DETO</text>
<text x="270.5" y="42.9">VSET</text>
<text x="48" y="53">D+</text>
<text x="48" y="50.5">D-</text>
<text x="69.1" y="51.8">5.1</text>
<text x="71" y="49.2">R2</text>
<text x="73.2" y="51.8">kΩ</text>
<text x="80" y="49.2">GND</text>
<text x="100" y="49" transform="rotate(-90 100 49)">GND</text>
<text x="105.1" y="50" transform="rotate(-90 105.1 50)">D2</text>
<text x="106.9" y="49.5" transform="rotate(-90 106.9 49.5)">PESD5V0X1UL</text>
<text x="112.8" y="52">680</text>
<text x="114.3" y="51.8">R6 pF</text>
<text x="114.7" y="50.2">C7</text>
<text x="125.4" y="49" transform="rotate(-90 125.4 49)">GND</text>
<text x="130.5" y="51.3" transform="rotate(-90 130.5 51.3)">VPOS</text>
<text x="135.6" y="51.3" transform="rotate(-90 135.6 51.3)">VPOS</text>
<text x="143.4" y="49.2">+5V</text>
<text x="195.3" y="53">GND</text>
<text x="206.8" y="50.5">CE</text>
<text x="206.8" y="53">PDB_RF</text>
<text x="229.5" y="50.5">RF_OUT_A-</text>
<text x="255.8" y="50.5">LOIN</text>
<text x="255.8" y="53">RFIP</text>
<text x="270.6" y="53">IFOP</text>
<text x="48" y="55.6">D+</text>
<text x="80" y="55.6">GND</text>
<text x="105.7" y="56.9">680</text>
<text x="107.9" y="54.3">C8</text>
<text x="110.5" y="56.9">pF</text>
<text x="114.3" y="54.3">10</text>
<text x="117.9" y="54.3">Ω</text>
<text x="122.4" y="54.3">INHI</text>
<text x="122.4" y="56.9">INLO</text>
<text x="136.8" y="54.3">VOUT</text>
<text x="137.1" y="59.4">VSET</text>
<text x="152.4" y="59.4">0</text>
<text x="152.4" y="56.9">R10</text>
<text x="154.8" y="59.4">Ω</text>
<text x="165.9" y="59.4">10</text>
<text x="169.5" y="59.4">MHz</text>
<text x="174.5" y="59.4">TCXO</text>
<text x="176.6" y="56.9">Y1</text>
<text x="186.4" y="55.8" transform="rotate(-90 186.4 55.8)">Vcc</text>
<text x="186.4" y="58.1">OUT</text>
<text x="195.9" y="58.1">100</text>
<text x="197.4" y="55.6">C20</text>
<text x="200.7" y="58.1">nF</text>
<text x="206.8" y="58.1">REFIN</text>
<text x="229.3" y="58.1">RF_OUT_B+</text>
<text x="255.8" y="55.6">RFIN</text>
<text x="270.5" y="55.6">IFON</text>
<text x="45.8" y="63.2">SBU1</text>
<text x="45.8" y="65.7">SBU2</text>
<text x="112.1" y="63.2">53.6</text>
<text x="114.2" y="60.7">R9</text>
<text x="117.5" y="63.2">Ω</text>
<text x="122.4" y="61.9">PWDN</text>
<text x="133.1" y="65.5" transform="rotate(-90 133.1 65.5)">COMM</text>
<text x="186.4" y="62" transform="rotate(-90 186.4 62)">GND</text>
<text x="187.7" y="63.2">GND</text>
<text x="187.7" y="65.7">GND</text>
<text x="197.4" y="63.2">C19</text>
<text x="197.4" y="60.7">C18</text>
<text x="206.8" y="63.2">TEMP</text>
<text x="206.8" y="65.7">VCOM</text>
<text x="229.3" y="60.7">RF_OUT_B-</text>
<text x="250.7" y="65.7">GND</text>
<text x="255.8" y="60.7">ENBL</text>
<text x="266.4" y="64.3" transform="rotate(-90 266.4 64.3)">GND</text>
<text x="273.5" y="63.2">1</text>
<text x="274.2" y="65.7">C11</text>
<text x="275.9" y="63.2">nF</text>
<text x="35.3" y="66.3" transform="rotate(-90 35.3 66.3)">SHIELD</text>
<text x="42.9" y="66.3" transform="rotate(-90 42.9 66.3)">GND</text>
<text x="117.3" y="67">GND</text>
<text x="134.2" y="69.6">U2</text>
<text x="183.4" y="70.8">GND</text>
<text x="187.7" y="68.3">GND</text>
<text x="206.8" y="70.8">RSET</text>
<text x="206.8" y="68.3">VREF</text>
<text x="234.2" y="68.3">VTUNE</text>
<text x="234.5" y="70.8">CPout</text>
<text x="258.4" y="69.6">R11</text>
<text x="267.6" y="70.8">ADL5801</text>
<text x="267.6" y="68.3">U4</text>
<text x="39.9" y="77.7">GND</text>
<text x="109.5" y="77.2">100 +3V3</text>
<text x="111.1" y="74.6">C24</text>
<text x="114.3" y="77.2">nF 4.7</text>
<text x="118.7" y="74.6">C25</text>
<text x="121.5" y="77.2">µF</text>
<text x="130" y="74.6">GND</text>
<text x="134.2" y="72.1">AD8313xRM</text>
<text x="237.4" y="75.9">SW</text>
<text x="246.8" y="75.9" transform="rotate(-90 246.8 75.9)">Ω</text>
<text x="257.8" y="72.1">50</text>
<text x="261.4" y="72.1">Ω</text>
<text x="263.4" y="73.4">GND</text>
<text x="281.9" y="77.2">1</text>
<text x="281.9" y="74.6">C12</text>
<text x="284.3" y="77.2">nF</text>
<text x="93.3" y="83.5">R16</text>
<text x="119" y="79.7">U5</text>
<text x="119" y="82.3">STM32G031K8Tx</text>
<text x="194" y="83.5">GND</text>
<text x="203.8" y="83.5">C16</text>
<text x="214.3" y="79" transform="rotate(-90 214.3 79)">CPGND</text>
<text x="216.9" y="79" transform="rotate(-90 216.9 79)">AGND</text>
<text x="219.4" y="79" transform="rotate(-90 219.4 79)">AGNDVCO</text>
<text x="222" y="79" transform="rotate(-90 222 79)">AGNDVCO</text>
<text x="224.1" y="83.5">R13</text>
<text x="224.5" y="79" transform="rotate(-90 224.5 79)">AGNDVCO</text>
<text x="227" y="79" transform="rotate(-90 227 79)">DGND</text>
<text x="229.6" y="79" transform="rotate(-90 229.6 79)">SDGND</text>
<text x="232.1" y="79" transform="rotate(-90 232.1 79)">EP</text>
<text x="246.8" y="79.5" transform="rotate(-90 246.8 79.5)">50</text>
<text x="248.6" y="79" transform="rotate(-90 248.6 79)">R12</text>
<text x="255.3" y="83.5">GND</text>
<text x="41.8" y="89.9">U1</text>
<text x="52" y="86.1">+3V3</text>
<text x="58.9" y="84.8">GND</text>
<text x="63.4" y="89.9">C5</text>
<text x="88.8" y="84.8">+3V3</text>
<text x="92.2" y="86.1">10</text>
<text x="95.8" y="86.1">kΩ</text>
<text x="102.1" y="89.9">PF2</text>
<text x="107.2" y="87.3">GND</text>
<text x="117.8" y="88.2" transform="rotate(-90 117.8 88.2)">VDD</text>
<text x="122.4" y="87.3">GND</text>
<text x="127.8" y="89.9">PA0</text>
<text x="201.7" y="88.6">100</text>
<text x="202.2" y="86.1">100</text>
<text x="203.3" y="86.8">C15</text>
<text x="206.5" y="88.6">pF</text>
<text x="207" y="86.1">pF</text>
<text x="213.9" y="88.6">GND</text>
<text x="216.4" y="88.6">GND</text>
<text x="218.9" y="88.6">GND</text>
<text x="222.7" y="86.1">5.1</text>
<text x="226.6" y="88.6">GND</text>
<text x="226.9" y="86.1">kΩ</text>
<text x="229.1" y="88.6">GND</text>
<text x="233.7" y="89.9">GND</text>
<text x="244.1" y="87.6">100</text>
<text x="246" y="86.3">C17</text>
<text x="248.9" y="87.6">nF</text>
<text x="276.1" y="84.8">GND</text>
<text x="36.5" y="92.4">TPS62162DSG</text>
<text x="53.7" y="95">2.2</text>
<text x="55.9" y="92.4">L1</text>
<text x="57.9" y="95">µH</text>
<text x="61.3" y="92.4">100C4</text>
<text x="64.8" y="95">22</text>
<text x="66.1" y="92.4">nF</text>
<text x="68.4" y="95">µF</text>
<text x="102.1" y="95">PC6</text>
<text x="127.8" y="92.4">PA1</text>
<text x="127.8" y="95">PA2</text>
<text x="194" y="91.1">GND</text>
<text x="35.8" y="97.5">VIN</text>
<text x="35.8" y="100">EN</text>
<text x="46.7" y="100">VOS</text>
<text x="47.7" y="97.5">SW</text>
<text x="63.5" y="100">R3</text>
<text x="72.4" y="97.5">GND</text>
<text x="102.1" y="97.5">PC14</text>
<text x="102.1" y="100">PC15</text>
<text x="127.8" y="97.5">PA3</text>
<text x="127.8" y="100">PA4</text>
<text x="162.3" y="101.3">+3V3</text>
<text x="163.6" y="98.8">GND</text>
<text x="35.8" y="107.7">PG</text>
<text x="48" y="102.6">FB</text>
<text x="57.2" y="107.7">R4</text>
<text x="63.5" y="102.6">100</text>
<text x="68.3" y="102.6">kΩ</text>
<text x="93.3" y="106.4">R18</text>
<text x="102.1" y="105.1">PB0</text>
<text x="102.1" y="107.7">PB1</text>
<text x="127.8" y="102.6">PA5</text>
<text x="127.8" y="105.1">PA6</text>
<text x="127.8" y="107.7">PA7</text>
<text x="41.6" y="111.5" transform="rotate(-90 41.6 111.5)">PAD</text>
<text x="44.2" y="111.5" transform="rotate(-90 44.2 111.5)">PGND</text>
<text x="46.7" y="111.5" transform="rotate(-90 46.7 111.5)">AGND</text>
<text x="57.2" y="110.2">100</text>
<text x="62" y="110.2">kΩ</text>
<text x="65.6" y="111.5">10</text>
<text x="67.2" y="108.9">C3</text>
<text x="69.2" y="111.5">µF</text>
<text x="82.3" y="112.7">+3V3</text>
<text x="92.2" y="108.9">10</text>
<text x="92.2" y="111.5">10</text>
<text x="93.3" y="108.9">R19</text>
<text x="95.8" y="108.9">kΩ 17</text>
<text x="95.8" y="111.5">kΩ 27</text>
<text x="102.1" y="110.2">PB2</text>
<text x="102.1" y="112.7">PB3</text>
<text x="121.7" y="112.7">PA9/PA11</text>
<text x="127.8" y="110.2">PA8</text>
<text x="179.1" y="111.5">J3</text>
<text x="52.6" y="117.8">GND</text>
<text x="82.3" y="115.3">+3V3</text>
<text x="102.1" y="115.3">PB4</text>
<text x="102.1" y="117.8">PB5</text>
<text x="120.5" y="115.3">PA10/PA12</text>
<text x="126.6" y="117.8">PA13</text>
<text x="135.4" y="119.1">10</text>
<text x="136.5" y="116.5">R17</text>
<text x="139" y="119.1">kΩ</text>
<text x="139.6" y="117.8">+3V3</text>
<text x="162.3" y="116.5">+3V3</text>
<text x="179.1" y="114">Conn_01x12</text>
<text x="38.6" y="120.4">GND</text>
<text x="41.1" y="120.4">GND</text>
<text x="43.7" y="120.4">GND</text>
<text x="70.4" y="121.6">GND</text>
<text x="83.4" y="124.2">SW_Push</text>
<text x="85.6" y="121.6">SW2</text>
<text x="102.1" y="120.4">PB6</text>
<text x="102.1" y="122.9">PB7</text>
<text x="102.1" y="125.4">PB8</text>
<text x="126.6" y="120.4">PA14</text>
<text x="126.6" y="122.9">PA15</text>
<text x="102.1" y="128">PB9</text>
<text x="117.8" y="131.6" transform="rotate(-90 117.8 131.6)">VSS</text>
<text x="80.5" y="134.3">GND</text>
<text x="83.4" y="135.6">SW_Push</text>
<text x="85.6" y="133.1">SW3</text>
<text x="147.4" y="135.6">J4</text>
<text x="114.8" y="140.7">GND</text>
<text x="140.6" y="143.2">SW_Push</text>
<text x="142.7" y="138.1">Conn_01x05</text>
<text x="142.7" y="140.7">SW1</text>
<text x="80.5" y="145.8">GND</text>
<text x="147.8" y="153.4">GND</text>
</g>
<g font-size="1.3" fill="#a90000">
<text x="258.4" y="21.6">3</text>
<text x="266" y="21.6">4</text>
<text x="213.3" y="28.6" transform="rotate(-90 213.3 28.6)">6</text>
<text x="215.9" y="29.3" transform="rotate(-90 215.9 29.3)">10</text>
<text x="221" y="29.3" transform="rotate(-90 221 29.3)">16</text>
<text x="223.5" y="29.3" transform="rotate(-90 223.5 29.3)">17</text>
<text x="226" y="29.3" transform="rotate(-90 226 29.3)">28</text>
<text x="231.1" y="29.3" transform="rotate(-90 231.1 29.3)">32</text>
<text x="266" y="26.6">5</text>
<text x="53.4" y="34.3">A4</text>
<text x="258.4" y="31.7">1</text>
<text x="266" y="31.7">6</text>
<text x="53.3" y="41.9">B5</text>
<text x="53.4" y="39.3">A5</text>
<text x="203.8" y="39.3">1</text>
<text x="203.8" y="41.9">2</text>
<text x="241.3" y="36.8">25U3</text>
<text x="241.3" y="39.3">30</text>
<text x="241.3" y="36.8">25</text>
<text x="262.9" y="38.8" transform="rotate(-90 262.9 38.8)">7</text>
<text x="265.4" y="39.4" transform="rotate(-90 265.4 39.4)">13</text>
<text x="267.9" y="39.4" transform="rotate(-90 267.9 39.4)">18</text>
<text x="275.5" y="41.9">10</text>
<text x="53.4" y="47">A7</text>
<text x="129.5" y="45.2" transform="rotate(-90 129.5 45.2)">1</text>
<text x="134.6" y="45.2" transform="rotate(-90 134.6 45.2)">4</text>
<text x="203.8" y="44.4">3</text>
<text x="241.3" y="47">12</text>
<text x="253.3" y="47">3</text>
<text x="275.5" y="47">11</text>
<text x="53.3" y="49.5">B7</text>
<text x="53.4" y="52">A6</text>
<text x="119.9" y="53.3">2</text>
<text x="142.8" y="53.3">8</text>
<text x="185.4" y="52.1" transform="rotate(-90 185.4 52.1)">14</text>
<text x="203.2" y="52">26</text>
<text x="203.8" y="49.5">4</text>
<text x="241.3" y="49.5">13</text>
<text x="252.7" y="52">16</text>
<text x="253.3" y="49.5">4</text>
<text x="275.5" y="52">20</text>
<text x="53.3" y="54.6">B6</text>
<text x="119.9" y="55.9">3</text>
<text x="142.8" y="58.4">7</text>
<text x="191.1" y="57.1">8</text>
<text x="203.2" y="57.1">29</text>
<text x="241.3" y="57.1">14</text>
<text x="241.3" y="59.7">15</text>
<text x="252.7" y="54.6">15</text>
<text x="253.3" y="59.7">9</text>
<text x="275.5" y="54.6">21</text>
<text x="53.3" y="64.7">B8</text>
<text x="53.4" y="62.2">A8</text>
<text x="119.9" y="60.9">5</text>
<text x="185.4" y="64.2" transform="rotate(-90 185.4 64.2)">7</text>
<text x="203.2" y="62.2">19</text>
<text x="203.2" y="64.7">23</text>
<text x="34.3" y="71.2" transform="rotate(-90 34.3 71.2)">SH</text>
<text x="41.9" y="71.1" transform="rotate(-90 41.9 71.1)">A1</text>
<text x="132.1" y="68" transform="rotate(-90 132.1 68)">6</text>
<text x="203.2" y="69.8">22</text>
<text x="203.2" y="67.3">24</text>
<text x="241.3" y="67.3">20</text>
<text x="241.9" y="69.8">7</text>
<text x="265.4" y="66.7" transform="rotate(-90 265.4 66.7)">1</text>
<text x="241.9" y="74.9">5</text>
<text x="116.8" y="83.3" transform="rotate(-90 116.8 83.3)">4</text>
<text x="213.3" y="82" transform="rotate(-90 213.3 82)">8</text>
<text x="215.9" y="82" transform="rotate(-90 215.9 82)">9</text>
<text x="218.4" y="82.6" transform="rotate(-90 218.4 82.6)">11</text>
<text x="221" y="82.6" transform="rotate(-90 221 82.6)">18</text>
<text x="223.5" y="82.6" transform="rotate(-90 223.5 82.6)">21</text>
<text x="226" y="82.6" transform="rotate(-90 226 82.6)">27</text>
<text x="228.6" y="82.6" transform="rotate(-90 228.6 82.6)">31</text>
<text x="231.1" y="82.6" transform="rotate(-90 231.1 82.6)">33</text>
<text x="99.6" y="88.9">6</text>
<text x="132.6" y="88.9">7 U2</text>
<text x="132.6" y="88.9">7</text>
<text x="99" y="94">20</text>
<text x="132.6" y="91.4">8 U3</text>
<text x="132.6" y="94">9</text>
<text x="132.6" y="91.4">8</text>
<text x="33.6" y="96.5">2</text>
<text x="33.6" y="99">3</text>
<text x="51.4" y="101.6">5</text>
<text x="51.4" y="99">6</text>
<text x="51.4" y="96.5">7</text>
<text x="99.6" y="96.5">2</text>
<text x="99.6" y="99">3</text>
<text x="132" y="96.5">10</text>
<text x="132" y="99">11U3</text>
<text x="132" y="101.6">12</text>
<text x="132" y="99">11</text>
<text x="172.6" y="97.8">1</text>
<text x="172.6" y="100.3">2</text>
<text x="33.6" y="106.7">8</text>
<text x="99" y="106.7">16</text>
<text x="99" y="104.1">15</text>
<text x="132" y="104.1">13</text>
<text x="132" y="106.7">14U3</text>
<text x="132" y="106.7">14</text>
<text x="172.6" y="102.8">3</text>
<text x="172.6" y="105.4">4</text>
<text x="172.6" y="107.9">5</text>
<text x="40.6" y="113.7" transform="rotate(-90 40.6 113.7)">9</text>
<text x="43.2" y="113.7" transform="rotate(-90 43.2 113.7)">1</text>
<text x="45.7" y="113.7" transform="rotate(-90 45.7 113.7)">4</text>
<text x="132" y="109.2">18</text>
<text x="132" y="111.7">22</text>
<text x="172.6" y="110.5">6</text>
<text x="172.6" y="113">7</text>
<text x="99" y="114.3">28</text>
<text x="99" y="116.8">29</text>
<text x="99" y="119.4">30</text>
<text x="132" y="114.3">23</text>
<text x="132" y="116.8">24</text>
<text x="132" y="119.4">25</text>
<text x="172.6" y="115.5">8</text>
<text x="172.6" y="118.1">9</text>
<text x="99" y="121.9">31</text>
<text x="99" y="124.4">32</text>
<text x="132" y="121.9">26</text>
<text x="172" y="120.6">10</text>
<text x="172" y="123.2">11</text>
<text x="172" y="125.7">12</text>
<text x="99.6" y="127">1</text>
<text x="143.5" y="128.3" transform="rotate(-90 143.5 128.3)">5</text>
<text x="146" y="128.3" transform="rotate(-90 146 128.3)">4</text>
<text x="148.6" y="128.3" transform="rotate(-90 148.6 128.3)">3</text>
<text x="151.1" y="128.3" transform="rotate(-90 151.1 128.3)">2</text>
<text x="153.6" y="128.3" transform="rotate(-90 153.6 128.3)">1</text>
<text x="116.8" y="134.1" transform="rotate(-90 116.8 134.1)">5</text>
</g>
<g font-size="1.3" fill="#0f0f0f">
<text x="271.7" y="20.2">pin2</text>
<text x="64.6" y="27.9" transform="rotate(-90 64.6 27.9)">P5V</text>
<text x="268" y="30.4">U2</text>
<text x="271.7" y="30.4">pin</text>
<text x="194.4" y="39.2">U3</text>
<text x="194.4" y="41.8">U3</text>
<text x="198.1" y="39.2">pin</text>
<text x="198.1" y="41.8">pin</text>
<text x="202.2" y="39.2">11</text>
<text x="202.2" y="41.8">22</text>
<text x="247.7" y="36.7">pin</text>
<text x="251.8" y="36.7">25</text>
<text x="134.6" y="43.1">U2</text>
<text x="138.3" y="43.1">pin</text>
<text x="142.4" y="43.1">4</text>
<text x="194.4" y="44.3">U3</text>
<text x="198.1" y="44.3">pin</text>
<text x="202.2" y="44.3">33</text>
<text x="111.6" y="53.2">U2</text>
<text x="115.3" y="53.2">pin2</text>
<text x="194.4" y="49.4">U3</text>
<text x="198.1" y="49.4">pin</text>
<text x="202.2" y="49.4">44</text>
<text x="114.2" y="59.8" transform="rotate(-90 114.2 59.8)">R6</text>
<text x="119.4" y="55.8">U2</text>
<text x="123.1" y="55.8">pin</text>
<text x="127.2" y="55.8">3</text>
<text x="279.3" y="67.2">R6</text>
<text x="98.9" y="88.9" transform="rotate(-90 98.9 88.9)">NRST</text>
<text x="138.3" y="88.8">pin</text>
<text x="142.4" y="88.8">4</text>
<text x="138.3" y="91.3">pin</text>
<text x="142.4" y="91.3">25</text>
<text x="32.9" y="96.5" transform="rotate(-90 32.9 96.5)">P5V</text>
<text x="138.3" y="98.9">pin</text>
<text x="142.4" y="98.9">3</text>
<text x="32.9" y="102.8" transform="rotate(-90 32.9 102.8)">P5V</text>
<text x="90.3" y="104">U3</text>
<text x="94" y="104">pin</text>
<text x="98.1" y="104">415</text>
<text x="138.3" y="106.6">pin</text>
<text x="142.4" y="106.6">2</text>
<text x="64.6" y="115.6" transform="rotate(-90 64.6 115.6)">P5V</text>
<text x="148.5" y="125.7" transform="rotate(-90 148.5 125.7)">NRST</text>
</g>
<g font-size="1" fill="#a90000">
<text x="104.1" y="36.7" transform="rotate(-90 104.1 36.7)">G4</text>
<text x="106.6" y="36.7" transform="rotate(-90 106.6 36.7)">G3</text>
<text x="109.1" y="36.7" transform="rotate(-90 109.1 36.7)">G2</text>
<text x="111.7" y="36.7" transform="rotate(-90 111.7 36.7)">G1</text>
<text x="113.7" y="39.3">1</text>
</g>
</svg>
